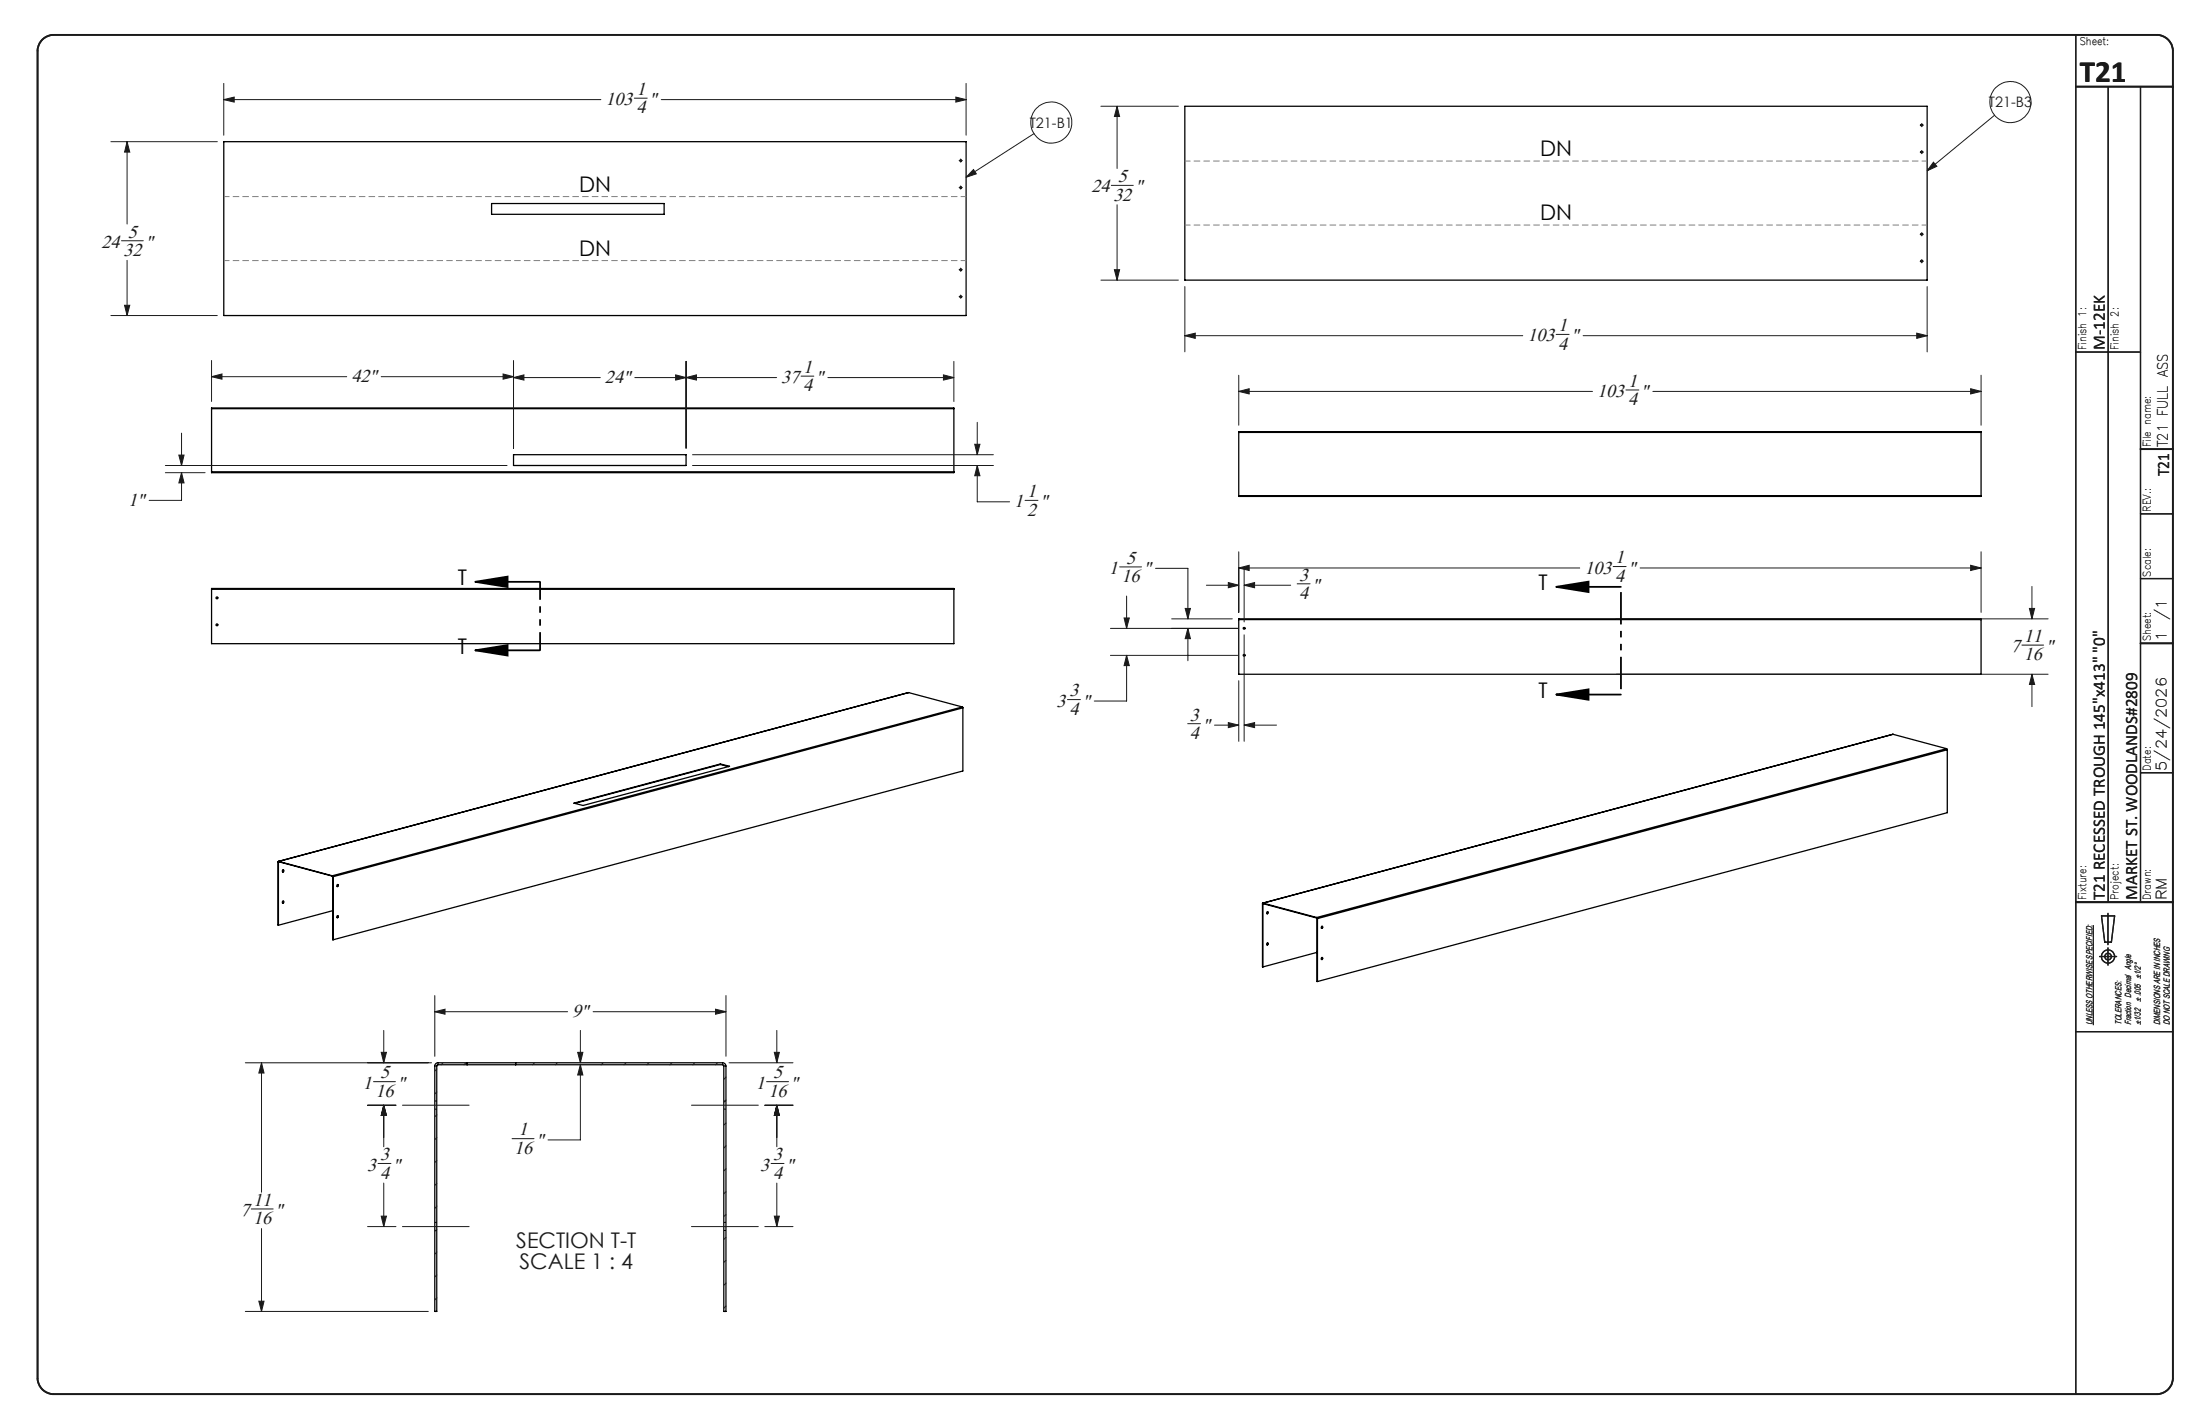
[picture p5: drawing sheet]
<svg xmlns="http://www.w3.org/2000/svg" width="432mm" height="279mm" viewBox="0 0 432 279" stroke-linecap="round" stroke-linejoin="round" font-family="sans-serif">
<g fill="none" stroke="#191924" stroke-width=".2">
<path d="M43.9 19.5l2.1-.4v.9zM43.9 16.4v10.1M43.9 19.5h74M124.5 19.3h2.5M129.8 19.5h59.8M187.6 19.1l2 .4-2 .5zM189.6 16.4v10.1M21.8 27.8h20.9M24.9 27.8l.6 2h-1.1zM24.9 27.8v16.2M188.2 31.5h.1M188.2 36.8h.1"/>
<path d="M188.4 31.5h.3M188.4 36.8h.3M188.6 31.2h.1M188.6 31.4v.2M188.6 31.8h.1M188.6 36.5h.1M188.6 36.7v.2M188.6 37.1h.1M188.8 31.5h.1M188.8 36.8h.1M191.1 33.3l.5 .8-2 .7zM203 26.2l-13.4 8.6"/>
<path d="M216.1 20.8h15.2M218.1 36.4h4.3M219.3 20.8l.4 2.1h-1zM219.3 20.8v12.3M376.9 24.6h.1M376.9 29.8h.1M377 24.6h.3M377 29.8h.3M377.2 24.2v.1M377.2 24.4v.3M377.2 24.8v.1M377.2 29.5v.1"/>
<path d="M377.2 29.7v.3M377.2 30.1v.1M377.5 24.6h.1M377.5 29.8h.1M379.5 31.8l.7 .8-2 .9zM391.5 22.6l-13.3 10.9M23.8 47.2h4.3M24.4 59.9h1.1l-.6 2zM24.9 51.1v10.8M188.2 58.2h.1M188.2 52.9h.1M188.4 58.2h.3"/>
<path d="M188.4 52.9h.3M188.6 52.6h.1M188.6 52.8v.3M188.6 53.2h.1M188.6 57.9h.1M188.6 58.1v.2M188.6 58.5h.1M188.8 58.2h.1M188.8 52.9h.1M216.1 55h15.2M218.7 52.9h1l-.4 2.1zM219.3 40.2v14.8"/>
<path d="M232.6 56.2v12.8M376.9 51.3h.1M376.9 46h.1M377 51.3h.3M377 46h.3M377.2 45.6v.1M377.2 45.8v.3M377.2 46.2v.1M377.2 50.9v.1M377.2 51.1v.3M377.2 51.5v.1M377.5 51.3h.1"/>
<path d="M377.5 46h.1M378.2 56.2v12.8M21.8 61.9h20.9M41.5 73.9l2.1-.5v1zM41.5 70.7v8.1M41.5 73.9h26.6M74.8 73.9h26M98.7 73.4l2.1 .5-2.1 .5zM100.8 74.1l2-.5v1zM100.8 70.7v17.2M100.8 74.1h17M124.6 74.1h27.8"/>
<path d="M132.6 73.6l2.1 .5-2.1 .5zM134.7 74.1l2-.5v1zM134.7 70.9v17M157.2 73.8h2.5M162.5 74.1h24.7M185.2 73.6l2 .5-2 .5zM187.2 70.9v7.9M232.6 65.9l2-.5v1zM232.6 65.9h66.3M243.1 76.8l2.1-.5v1zM243.1 73.6v9.8M243.1 76.8h69.5"/>
<path d="M305.4 65.6h2.6M310.7 65.9h67.5M319.1 76.5h2.6M324.4 76.8h64.4M376.2 65.4l2 .5-2 .5zM386.8 76.3l2 .5-2 .5zM388.8 73.6v9.8M32.5 91.3h67M32.5 92.7h7.8M35.1 89.3h1l-.5 2zM35.6 92.7l.5 2.1h-1zM35.6 92.7v5.5h-6.3"/>
<path d="M35.6 85v6.3M135.9 89.2h59.1M135.9 91.3h59.1M191.3 87.2h1l-.5 2zM191.8 91.3l.5 2h-1zM191.8 91.3v7.2h6.4M191.8 82.9v6.3M201.2 98.2h2.5M219.7 111.2h4.3M221.1 116.9v6.4M226.8 111.5h6.4v9.9M232.6 119.4h1l-.4 2z"/>
<path d="M236.8 114.8h6.3M241.1 114.3l2 .5-2 .5zM243.1 111.4l2.1-.5v1zM243.1 108.3v11.9M243.1 111.4h67M244.2 114.8l2-.5v1zM244.2 111.7v10.3M244.2 114.8h9.1M254.6 114.5h2.5M316.6 111.2h2.6M321.9 111.4h66.9M386.8 110.9l2 .5-2 .5z"/>
<path d="M388.8 108.3v11.9M398.3 119.4h1l-.5 2zM398.8 115.1v6.3M209.5 137.3h2.6M217.9 123.3h25M217.9 128.6h25M220.6 121.2h1.1l-.6 2.1zM221.1 128.6l.6 2h-1.1zM221.1 128.6v8.9h-6.3M230 121.4h11.9M233.2 123.3l.4 2h-1zM233.2 123.3v6.3"/>
<path d="M243.1 133.6v11.9M244.2 124.6v20.9M317.3 132.3h84.7M317.3 121.4h84.7M396.8 126.6h4.3M398.8 132.3l.5 2h-1zM398.8 132.3v6.3M233.1 142h2.5M238.4 142.3h4.7M241.1 141.8l2 .5-2 .5zM244.2 142.3l2-.5v1zM244.2 142.3h6.3"/>
<path d="M85.3 198.5l2-.5v1zM85.3 195.3v12M85.3 198.5h26.1M116.4 198.5h26.1M140.4 198l2.1 .5-2.1 .5zM142.5 195.3v12M410.9 181.5v19.6M48.2 208.5h36.5M51.3 208.5l.5 2h-1zM51.3 208.5v25.4M72.1 216.9h5.6M73.3 212.2h4.3"/>
<path d="M74.8 206.5h1l-.5 2zM75.3 216.9l.5 2h-1zM75.3 202.2v6.3M75.3 216.9v8.1M79 216.9h13.1M85.7 209.8l-.4 .3M85.7 214.2l-.4 .4M85.7 218.7l-.4 .4M87 208.5l-.4 .4M91.4 208.5l-.3 .4M104.9 208.5l-.4 .4M109.4 208.5l-.4 .4"/>
<path d="M113.4 206.5h1l-.5 2zM113.9 208.9l.5 2h-1zM113.9 208.9v14.8h-6.3M113.9 202.2v6.3M118.4 208.5l-.4 .4M122.9 208.5l-.4 .4M127.4 208.5l-.4 .4M131.9 208.5l-.5 .4M135.7 216.9h13.1M136.3 208.5l-.3 .4M140.8 208.5l-.4 .4M142.5 211.3l-.4 .5"/>
<path d="M142.5 215.9l-.4 .4M143.1 208.5h12.5M150.1 216.9h5.5M150.5 212.2h4.3M152 206.5h1l-.5 2zM152.5 216.9l.5 2h-1zM152.5 202.2v6.3M152.5 216.9v8.1M49.3 237.2h4.3M74.2 228.3h2.5M74.8 238.6h1l-.5 2.1zM75.3 232.1v8.6"/>
<path d="M85.7 223.2l-.4 .4M85.7 227.7l-.4 .4M85.7 232.2l-.4 .4M85.7 236.7l-.4 .4M100.5 223.4h4.3M142.5 220.3l-.4 .4M142.5 224.8l-.4 .4M142.5 229.3l-.4 .4M142.5 233.8l-.4 .4M142.5 238.3l-.4 .4M151.3 228.3h2.6M152 238.6h1l-.5 2.1z"/>
<path d="M152.5 232.1v8.6M48.2 257.3h35.9M50.8 255.3h1l-.5 2zM51.3 241.1v16.2M72.1 240.7h5.6M79 240.7h13.1M85.7 241.2l-.4 .4M85.7 245.7l-.4 .4M85.7 250.2l-.4 .3M85.7 254.6l-.4 .5M135.7 240.7h13.1M142.5 242.8l-.4 .4"/>
<path d="M142.5 247.3l-.4 .4M142.5 251.8l-.4 .4M142.5 256.3l-.4 .4M150.1 240.7h5.5"/>
<circle cx="206.3" cy="24" r="4"/>
<circle cx="394.6" cy="20" r="4"/>
</g>
<g fill="none" stroke="#191924" stroke-width=".25">
<path d="M407.4 6.8v266.7M413.8 17v160M420.1 17v160M407.4 69.1h12.7M420.1 113.5h6.4M420.1 100.8h6.4M420.1 151.6h6.4M407.4 177h19.1M412.5 179.7h2.5l-.6 5.2h-1.3zM413.7 179.2v6.1M412.1 187.7h3.3M413.7 186v3.4"/>
<path d="M407.4 202.4h19.1"/>
<circle cx="413.7" cy="187.7" r=".66"/>
<circle cx="413.8" cy="187.7" r="1.29"/>
</g>
<path d="M8.2 7.9a3.3 3.3 0 0 1 2.3-1.1h412.8a3.2 3.2 0 0 1 3.2 3.2v260.4a3.2 3.2 0 0 1-3.2 3.1h-412.8a3.2 3.2 0 0 1-3.1-3.1v-260.4a3.2 3.2 0 0 1 .8-2.1zM407.4 17h19.1M420.1 88.1h6.4M420.1 126.2h6.4M407.4 177h19.1" fill="none" stroke="#191924" stroke-width=".35"/>
<g fill="none" stroke="#000" stroke-width=".25">
<path d="M43.9 27.8h145.7v34.1h-145.7zM96.5 39.9h33.9v2.2h-33.9zM232.6 20.8h145.6v34.2h-145.6zM41.5 80.2v-.2h145.7v.2M41.5 92.6v.1h145.7v-.1M41.5 92.6h145.7M41.5 80.2h145.7M41.5 80.2v12.4M100.8 89.2h33.9v2.1h-33.9zM187.2 80.2v12.4M243.1 97.3v.1h145.7v-.1M243.1 84.8v-.1h145.7v.1"/>
<path d="M243.1 97.3h145.7M243.1 84.8h145.7M243.1 84.8v12.5M388.8 84.8v12.5M41.5 115.6v-.1h145.7v.1M41.5 115.6v10.7h145.7v-10.7M41.5 115.6h145.7M178.3 135.9h.1M178.3 135.9l-123.7 33.1M178.3 135.9l10.6 2.8M188.9 138.7l.1 .2M188.9 138.7l-123.7 33.1"/>
<path d="M189 138.9l-123.6 33.1M189 138.9v12.4l-123.6 33.1M243.1 121.6v-.2h145.7v.2M243.1 121.6v10.7h145.7v-10.7M243.1 121.6h145.7M112.6 157.6l28.8-7.7 1.8 .5-28.8 7.6zM141.4 149.9v.1M141.4 150l-28.5 7.6M141.4 150l1.6 .4M371.5 144.1h.1M371.5 144.1l-123.6 33.1M371.5 144.1l10.6 2.8"/>
<path d="M382.1 146.9l.1 .2M382.1 146.9l-123.7 33.1M382.2 147.1l-123.6 33.1M382.2 147.1v12.4l-123.6 33.1M54.6 169.1v.1M54.6 169.1v12.4M54.6 169.2v12.3M54.7 169.1l-.1 .1M54.7 169l-.1 .1M54.7 169.1l10.5 2.8M54.7 169v.1M54.7 169l10.5 2.8"/>
<path d="M54.8 169.1l-.2 .1M55.6 170.7v.2l-.1 .2M55.6 176.8v.2l-.1 .2M65.2 171.9l.1 .1M65.2 171.8l.2 .2M65.2 171.8v.1M65.3 172h.1M65.3 172l.1 12.4M65.3 178.7l-10.7 2.8M65.4 172v12.4M66.3 173.6v.2l-.1 .2M66.3 179.7v.2l-.1 .2"/>
<path d="M247.8 177.3h.1M247.8 177.3l.1 12.4M247.9 177.3v12.4M247.9 177.3h.1M247.9 177.2l-.1 .1M247.9 177.2l10.5 2.8M247.9 177.3l10.5 2.8M247.9 177.2v.1M248 177.3h-.1M248.8 178.9v.3l-.1 .1M248.8 185v.3l-.1 .1M258.4 180.1l.1 .1"/>
<path d="M258.4 180l.2 .2M258.4 180v.1M258.5 180.2h.1M258.5 180.2v12.4h.1M258.5 186.9l-10.6 2.8M258.6 180.2v12.4M259.5 181.8v.2l-.1 .1M259.5 187.9v.2l-.1 .1M85.5 208.7l.3-.2h56a.66 .66 0 0 1 .7 .7v48.1h-.4v-48.2l-.2-.2h-56l-.2 .2v48.2h-.4v-48.3zM91.7 208.5v.4M101.2 208.5v.4"/>
<circle cx="188.6" cy="36.8" r=".19"/>
<circle cx="188.6" cy="31.5" r=".19"/>
<circle cx="377.2" cy="24.6" r=".16"/>
<circle cx="377.2" cy="29.8" r=".16"/>
<circle cx="188.6" cy="52.9" r=".19"/>
<circle cx="188.6" cy="58.2" r=".19"/>
<circle cx="377.2" cy="51.2" r=".17"/>
<circle cx="377.2" cy="45.9" r=".17"/>
<circle cx="42.6" cy="117.3" r=".17"/>
<circle cx="42.6" cy="122.6" r=".17"/>
<circle cx="244.2" cy="128.6" r=".17"/>
<circle cx="244.2" cy="123.3" r=".17"/>
<circle cx="55.6" cy="177" r=".18"/>
<circle cx="55.6" cy="170.9" r=".19"/>
<circle cx="66.2" cy="179.9" r=".18"/>
<circle cx="66.2" cy="173.8" r=".18"/>
<circle cx="248.8" cy="179.1" r=".17"/>
<circle cx="248.8" cy="185.2" r=".19"/>
<circle cx="259.4" cy="182" r=".18"/>
<circle cx="259.4" cy="188.1" r=".18"/>
</g>
<path d="M85.3 209.1h.4M85.3 217.6h.4M85.7 216h-.4M86 208.9v-.4M141.8 208.5v.4M142.1 209.1h.4M142.1 217.6h.4M142.5 216h-.4M85.7 239.8h-.4M142.5 239.8h-.4M85.3 241.4h.4M142.1 241.4h.4" fill="none" stroke="#000" stroke-width=".2" stroke-dasharray="1.3 .6" stroke-linecap="butt"/>
<path d="M93.3 114.2l6.3-1.1v2.1zM93.3 114.2h12.7M305.4 115.1l6.4-1v2.1zM305.4 115.1h12.7M93.3 127.6l6.3-1v2zM93.3 127.6h12.7M305.4 136.3l6.4-1v2zM305.4 136.3h12.7" fill="none" stroke="#000" stroke-width=".35"/>
<path d="M106 114.1v13.5" fill="none" stroke="#000" stroke-width=".35" stroke-dasharray="6.3 1.3 1.3 1.3 1.3 1.3" stroke-dashoffset="2.8" stroke-linecap="butt"/>
<path d="M318.1 115.1v21.2" fill="none" stroke="#000" stroke-width=".35" stroke-dasharray="6.3 1.3 1.3 1.3 1.3 1.3" stroke-dashoffset="-1" stroke-linecap="butt"/>
<path d="M44 38.6h145.6M232.6 31.6h145.7M189.6 51.1h-145.6M378.3 44.2h-145.7" fill="none" stroke="#808080" stroke-width=".2" stroke-dasharray="1.3 .6" stroke-dashoffset=".2" stroke-linecap="butt"/>
<path d="M93.3 114.2l6.3-1.1v2.1zM93.3 127.6l6.3-1v2zM305.4 115.1l6.4-1v2.1zM305.4 136.3l6.4-1v2z" fill="#000"/>
<g fill="#191924">
<path d="M24.4 59.9h1.1l-.6 2zM24.9 27.8l.6 2h-1.1zM187.6 19.1l2 .4-2 .5zM43.9 19.5l2.1-.4v.9zM140.4 198l2.1 .5-2.1 .5zM85.3 198.5l2-.5v1zM50.8 255.3h1l-.5 2zM51.3 208.5l.5 2h-1zM152.5 216.9l.5 2h-1zM152 206.5h1l-.5 2zM152.5 216.9l.5 2h-1zM152 238.6h1l-.5 2.1zM113.4 206.5h1l-.5 2zM113.9 208.9l.5 2h-1zM75.3 216.9l.5 2h-1zM74.8 206.5h1l-.5 2zM75.3 216.9l.5 2h-1zM74.8 238.6h1l-.5 2.1zM376.2 65.4l2 .5-2 .5zM232.6 65.9l2-.5v1zM218.7 52.9h1l-.4 2.1zM219.3 20.8l.4 2.1h-1zM398.8 132.3l.5 2h-1zM398.3 119.4h1l-.5 2zM386.8 110.9l2 .5-2 .5zM243.1 111.4l2.1-.5v1zM244.2 142.3l2-.5v1zM241.1 141.8l2 .5-2 .5zM233.2 123.3l.4 2h-1zM232.6 119.4h1l-.4 2zM220.6 121.2h1.1l-.6 2.1zM221.1 128.6l.6 2h-1.1zM244.2 114.8l2-.5v1zM241.1 114.3l2 .5-2 .5z"/>
<path d="M191.1 33.3l.5 .8-2 .7zM379.5 31.8l.7 .8-2 .9z"/>
<path d="M98.7 73.4l2.1 .5-2.1 .5zM41.5 73.9l2.1-.5v1zM191.3 87.2h1l-.5 2zM191.8 91.3l.5 2h-1zM132.6 73.6l2.1 .5-2.1 .5zM100.8 74.1l2-.5v1zM134.7 74.1l2-.5v1zM185.2 73.6l2 .5-2 .5zM35.1 89.3h1l-.5 2zM35.6 92.7l.5 2.1h-1zM243.1 76.8l2.1-.5v1zM386.8 76.3l2 .5-2 .5z"/>
</g>
<text font-size="6.1" fill="#191924" x="408.2" y="16.1">T21</text>
<g font-size="4.2">
<text x="302.3" y="30.7">DN</text>
<text x="113.7" y="37.7">DN</text>
<text x="302.3" y="43.2">DN</text>
<text x="113.7" y="50.2">DN</text>
<text x="89.8" y="114.8">T</text>
<text x="302" y="115.8">T</text>
<text x="89.8" y="128.3">T</text>
<text x="302" y="137">T</text>
</g>
<g font-size="4.2" fill="#191924">
<text x="101.3" y="244.8">SECTION T-T</text>
<text x="102" y="249">SCALE 1 : 4</text>
</g>
<g font-size="3.7" fill="#191924">
<text x="118.8" y="20.6">103</text>
<text x="124.9" y="22.3">4</text>
<text x="124.9" y="18.6">1</text>
<text x="127.4" y="20.6">&quot;</text>
<text x="219.4" y="35.7">5</text>
<text x="214.2" y="37.7">24</text>
<text x="218.5" y="39.3">32</text>
<text x="222.8" y="37.7">&quot;</text>
<text x="25.1" y="46.6">5</text>
<text x="19.9" y="48.6">24</text>
<text x="24.2" y="50.2">32</text>
<text x="28.5" y="48.6">&quot;</text>
<text x="305.8" y="65">1</text>
<text x="299.8" y="67">103</text>
<text x="305.8" y="68.6">4</text>
<text x="308.4" y="67">&quot;</text>
<text x="69" y="75">42&quot;</text>
<text x="118.7" y="75.2">24&quot;</text>
<text x="153.3" y="75.2">37</text>
<text x="157.6" y="73.2">1</text>
<text x="157.6" y="76.8">4</text>
<text x="160.1" y="75.2">&quot;</text>
<text x="313.5" y="77.9">103</text>
<text x="319.5" y="75.9">1</text>
<text x="322.1" y="77.9">&quot;</text>
<text x="319.5" y="79.5">4</text>
<text x="25.2" y="99.3">1&quot;</text>
<text x="199.1" y="99.6">1</text>
<text x="201.6" y="97.6">1</text>
<text x="201.6" y="101.2">2</text>
<text x="204.1" y="99.6">&quot;</text>
<text x="217.6" y="112.6">1</text>
<text x="221" y="110.6">5</text>
<text x="224.4" y="112.6">&quot;</text>
<text x="255" y="113.9">3</text>
<text x="311" y="112.5">103</text>
<text x="317" y="110.5">1</text>
<text x="319.6" y="112.5">&quot;</text>
<text x="220.1" y="114.2">16</text>
<text x="255" y="117.5">4</text>
<text x="257.5" y="115.9">&quot;</text>
<text x="317" y="114.1">4</text>
<text x="397.2" y="126">11</text>
<text x="394.7" y="128">7</text>
<text x="397.2" y="129.6">16</text>
<text x="401.5" y="128">&quot;</text>
<text x="209.9" y="136.6">3</text>
<text x="207.4" y="138.6">3</text>
<text x="209.9" y="140.3">4</text>
<text x="212.4" y="138.6">&quot;</text>
<text x="233.5" y="141.4">3</text>
<text x="236" y="143.4">&quot;</text>
<text x="233.5" y="145">4</text>
<text x="112.3" y="199.6">9&quot;</text>
<text x="71.2" y="213.6">1</text>
<text x="73.7" y="215.2">16</text>
<text x="74.6" y="211.6">5</text>
<text x="78" y="213.6">&quot;</text>
<text x="148.3" y="213.6">1</text>
<text x="150.9" y="215.2">16</text>
<text x="151.7" y="211.6">5</text>
<text x="155.2" y="213.6">&quot;</text>
<text x="74.6" y="227.7">3</text>
<text x="100.9" y="226.4">16</text>
<text x="101.8" y="222.8">1</text>
<text x="105.2" y="224.8">&quot;</text>
<text x="151.7" y="227.7">3</text>
<text x="72.1" y="229.7">3</text>
<text x="74.6" y="231.3">4</text>
<text x="77.1" y="229.7">&quot;</text>
<text x="149.2" y="229.7">3</text>
<text x="151.7" y="231.3">4</text>
<text x="154.3" y="229.7">&quot;</text>
<text x="47.2" y="238.6">7</text>
<text x="49.7" y="236.6">11</text>
<text x="54" y="238.6">&quot;</text>
<text x="49.7" y="240.2">16</text>
</g>
<g font-size="3.4" fill="#191924">
<text x="413.1" y="68.7" transform="rotate(-90 413.1 68.7)">M-12EK</text>
<text x="425.7" y="93.4" transform="rotate(-90 425.7 93.4)">T21</text>
<text x="413.1" y="176.6" transform="rotate(-90 413.1 176.6)">T21 RECESSED TROUGH 145&quot;x413&quot; &quot;0&quot;</text>
<text x="419.4" y="176.6" transform="rotate(-90 419.4 176.6)">MARKET ST. WOODLANDS#2809</text>
</g>
<g font-size="2.8" fill="#191924">
<text x="390.4" y="21">T21-B3</text>
<text x="202.1" y="25.1">T21-B1</text>
<text x="425.5" y="87.7" transform="rotate(-90 425.5 87.7)">T21 FULL ASS</text>
<text x="425.2" y="125.8" transform="rotate(-90 425.2 125.8)">1</text>
<text x="425.2" y="121.7" transform="rotate(-90 425.2 121.7)">/1</text>
<text x="425.2" y="151.2" transform="rotate(-90 425.2 151.2)">5/24/2026</text>
<text x="425.2" y="176.6" transform="rotate(-90 425.2 176.6)">RM</text>
</g>
<g font-size="2.1" fill="#191924">
<text x="408.2" y="8.9">Sheet:</text>
<text x="409.5" y="68.7" transform="rotate(-90 409.5 68.7)">Finish 1:</text>
<text x="415.8" y="68.7" transform="rotate(-90 415.8 68.7)">Finish 2:</text>
<text x="422.2" y="87.7" transform="rotate(-90 422.2 87.7)">File name:</text>
<text x="422.2" y="100.4" transform="rotate(-90 422.2 100.4)">REV.:</text>
<text x="422.2" y="113.1" transform="rotate(-90 422.2 113.1)">Scale:</text>
<text x="422.2" y="125.8" transform="rotate(-90 422.2 125.8)">Sheet:</text>
<text x="422.2" y="151.2" transform="rotate(-90 422.2 151.2)">Date:</text>
<text x="409.5" y="176.6" transform="rotate(-90 409.5 176.6)">Fixture:</text>
<text x="415.8" y="176.6" transform="rotate(-90 415.8 176.6)">Project:</text>
<text x="422.2" y="176.6" transform="rotate(-90 422.2 176.6)">Drawn:</text>
</g>
<g font-size="1.7" fill="#191924">
<text x="420.2" y="196.6" transform="rotate(-90 420.2 196.6)">± .005 ±1/2°</text>
<text x="410.7" y="201.1" transform="rotate(-90 410.7 201.1)">UNLESS OTHERWISE SPECIFIED:</text>
<text x="416.4" y="201.1" transform="rotate(-90 416.4 201.1)">TOLERANCES:</text>
<text x="418.3" y="201.1" transform="rotate(-90 418.3 201.1)">Fraction Decimal Angle</text>
<text x="420.2" y="201.1" transform="rotate(-90 420.2 201.1)">±1/32</text>
<text x="424" y="201.1" transform="rotate(-90 424 201.1)">DIMENSIONS ARE IN INCHES</text>
<text x="425.9" y="201.1" transform="rotate(-90 425.9 201.1)">DO NOT SCALE DRAWING</text>
</g>
</svg>
